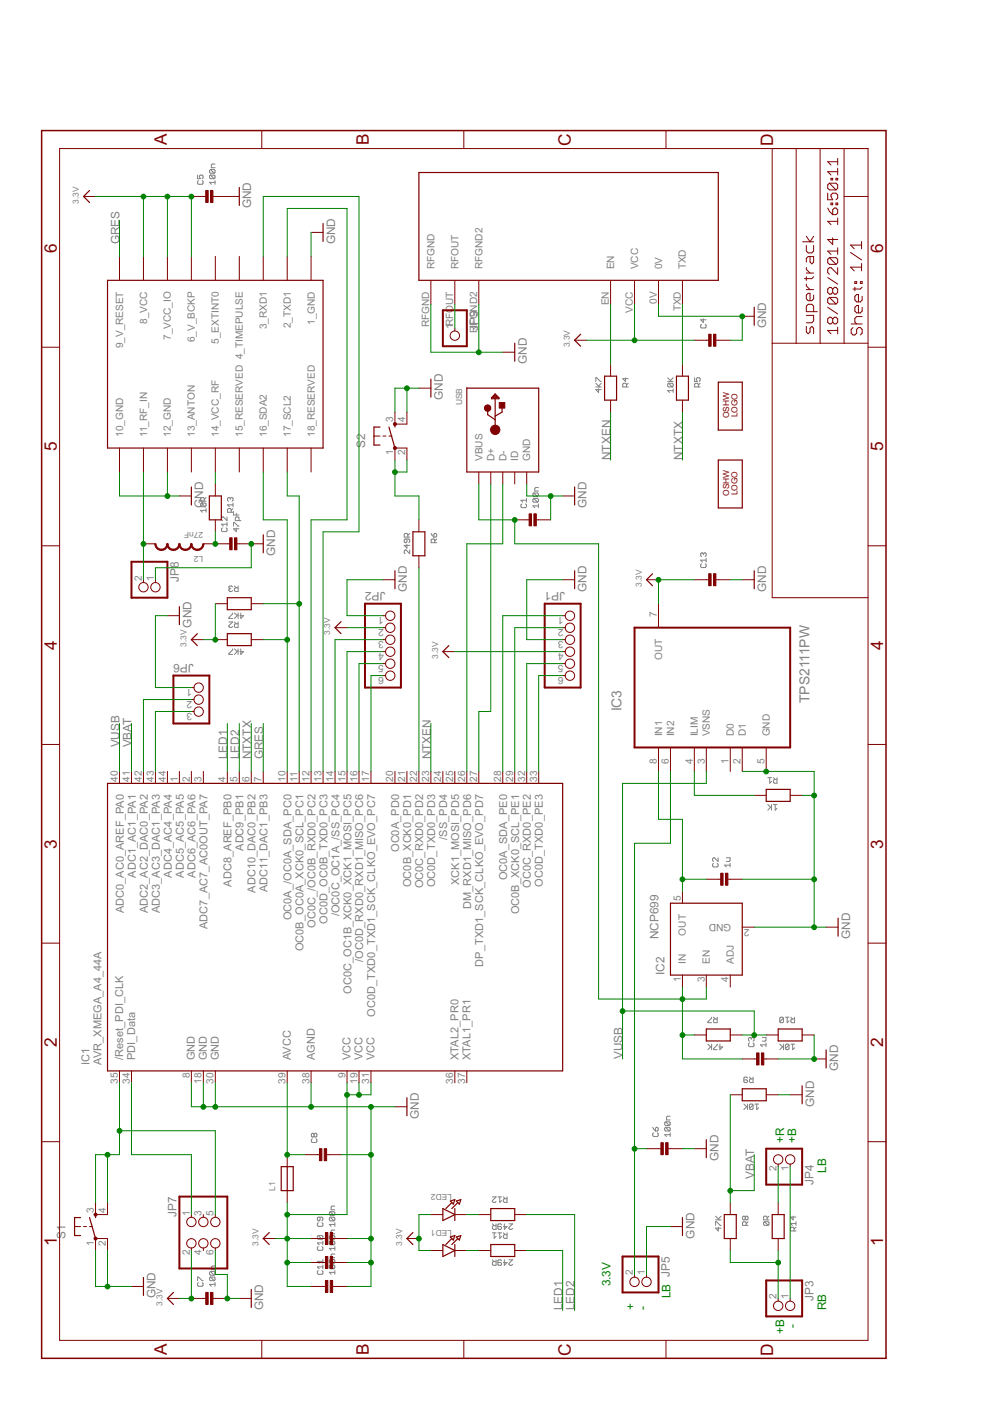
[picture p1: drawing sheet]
<svg xmlns="http://www.w3.org/2000/svg" width="210mm" height="297mm" viewBox="0 0 210 297" stroke-linecap="round" stroke-linejoin="round" font-family="sans-serif">
<g fill="none" stroke="#808080" stroke-width=".21">
<path d="M41.9 37.1v.8h.6l-.2-.6 .2-.2h.4l.2 .2v.4l-.2 .2M42.1 38.3l-.2 .2v.4l.2 .2h.8l.2-.2v-.4l-.2-.2M44.6 35.9h.8l.2 .3v.3l-.2 .2M44.6 37.1h.8l.2 .2v.4l-.2 .2M44.6 37.1l-.2 .2v.4l.2 .2h.8M44.6 35.9l-.2 .3v.3l.2 .2h.8M44.6 37.1l.8 .8M44.6 35.9l.8 .8M45.6 38.7h-1.2l.4 .4M45.6 38.3v.8M45.6 34.8h-.6l-.2 .2v.6h.8M148.7 68.8l-.2 .2v.3l.2 .2h.8l.2-.2v-.3l-.2-.2"/>
<path d="M149.1 67.6v.8l-.6-.6h1.2M126.3 82h1.2M126.3 81.3l.8 .7M126.3 80.9v-.8h.2l.8 .8h.2M126.9 82.4v.8l-.6-.6h1.2M127.5 81.3l-.6 .6M132.6 80.1v.8l-.6-.6h1.2M132.8 82v-.6l-.2-.1h-.4l-.2 .1v.6h1.2M133.2 81.3l-.4 .3M141.6 80.9h1.1M141.6 80.1l.7 .8M141.8 81.3l-.2 .1v.5l.2 .1h.7"/>
<path d="M141.8 81.3h.7l.2 .1v.5l-.2 .1M141.8 81.3l.7 .7M142.7 82.8h-1.1l.3 .4M142.7 82.4v.8M142.7 80.1l-.5 .6M147.3 80.1v.8h.5l-.1-.4 .1-.4h.5l.1 .2v.4l-.1 .2M148.1 82v-.6l-.3-.1h-.3l-.2 .1v.6h1.1M148.4 81.3l-.3 .3M42.7 106.7h.8l.2 .1v.4l-.2 .2M42.7 106.7l-.2 .1v.4l.2 .2h.8M42.7 106.7l.8 .7M43.3 106.3v-.6l-.2-.2h-.4l-.2 .2v.6h1.2"/>
<path d="M43.7 108.2h-1.2l.4 .4M43.7 107.8v.8M43.7 105.5l-.4 .4M47.2 111.9l-.2 .2v.4l.2 .2h.7l.2-.2v-.4l-.2-.2M48.1 109.6v.8l-.8-.8-.3 .2v.4l.2 .2M48.1 110.8v.7M48.1 111.1h-1.1l.3 .4M48.8 105.7l-.2-.2-.4 .2v.4l.2 .2M48.8 105.7l.2-.2 .4 .2v.4l-.2 .2M48.8 105.7v.2M49 108.6v-.6l-.2-.2h-.4l-.2 .2v.6h1.2M49.4 107.8l-.4 .4"/>
<path d="M49.4 107h-1.2l.4 .4M49.4 106.7v.7M49.5 108.4v.8h1.2M49.5 111.5v-.7h.2l.8 .7h.2M50.1 111.9v.8l-.6-.6h1.2M50.1 108.8v.4M50.7 110.4v-.6l-.2-.2h-.4l-.2 .2v.6h1.2M86.3 114.3v.6l-.2 .2-.4-.2v-.4l.2-.2h.8l.2 .2v.4l-.2 .2M86.3 115.4v.8l-.6-.6h1.2M86.5 113.9v-.6l-.2-.2h-.4l-.2 .2v.6h1.2M86.9 116.6v.8l-.8-.8-.4 .2v.4l.2 .2M86.9 113.1l-.4 .4"/>
<path d="M91.4 113.1l.6 .8M92.2 115.1v-.6l-.2-.2h-.4l-.2 .2v.6h1.2M92.2 113.1l.4 .2v.4l-.2 .2h-.4v-.6zM92.6 114.3l-.4 .4M110.6 106.8l-.2 .2v.4l.2 .2h.8l.2-.2v-.4l-.2-.2M111.6 105.7v.8M111.6 106.1h-1.2l.4 .4M113.2 104.5h.8l.2 .2v.4l-.2 .2M113.2 105.7h.8l.2 .2v.4l-.2 .2M113.2 105.7l-.2 .2v.4l.2 .2h.8M113.2 104.5l-.2 .2v.4l.2 .2h.8M113.2 105.7l.8 .8"/>
<path d="M113.2 104.5l.8 .8M114.2 107.3h-1.2l.4 .3M114.2 106.8v.8M114.2 103.4h-.6l-.2 .1v.6h.8M148.7 119.5l-.2 .2v.4l.2 .2h.8l.2-.2v-.4l-.2-.2M149.1 117.4l-.2-.2-.4 .2v.4l.2 .2M149.1 117.4l.2-.2 .4 .2v.4l-.2 .2M149.1 117.4v.2M149.7 118.4v.8M149.7 118.8h-1.2l.4 .4M48.5 131.9h.8l-.8 .8 .2 .3h.4l.2-.2M48.7 124.8l-.2 .2 .2 .4h.4l.2-.2"/>
<path d="M48.7 124.8h.2M49.3 137.6v.2l-.8 .8v.1h.8M49.3 124.4l-.2-.2h-.4l-.2 .2 .2 .4M49.3 130v.2l-.8 .7v.2h.8M49.7 137.6l.6 .6M49.7 130l.6 .5M49.7 131.9l.4 .3M49.7 124.2l.4 .4M50.5 124.2v1.2h-.6l-.2-.2v-.4l.2-.2h.6M50.5 130v1.1M50.5 131.9v1.1h-.6l-.2-.2v-.4l.2-.2h.6M50.5 137.6v1.1"/>
<path d="M50.5 138l-.8 .7M50.5 130.3l-.8 .8M51.1 130v1.1l.5-.6h-.7M51.1 137.6v1.1l.5-.5h-.7M162.8 170.6l.6 .6M162.8 164.9h.8M163.2 164.9v1.2l.4-.4M163.6 170.6v1.2M163.6 171l-.8 .8M164 170.6h.7M164 164.9l.4 .4M164.4 170.6v1.2l.3-.4"/>
<path d="M164.7 164.9v1.2h-.5l-.2-.3v-.3l.2-.2h.5M151.3 183l-.2 .2v.4l.2 .2h.8l.2-.2v-.4l-.2-.2M152.3 181.9v.7l-.8-.7-.4 .2v.4l.2 .1M154 181.9h.8v.6l-.2 .1h-.6M154.8 183.4h-1.2l.4 .4M154.8 183v.8M150.9 215.7v.2l-.8 .7v.2h.8M151.3 215.7l.4 .3M152.1 215.7v1.1h-.6l-.2-.2v-.3l.2-.3h.6M161.6 220h.8v.6l-.2 .1h-.6M166.1 215.9v.7l-.2 .2h-.4l-.2-.2M166.1 215.9l-.2-.2h-.4l-.2 .2v.7"/>
<path d="M166.1 215.9l-.8 .7M166.5 215.7h.8M166.9 215.7v1.1l.4-.3M167.7 215.7l.4 .3M168.5 215.7v1.1h-.6l-.2-.2v-.3l.2-.3h.6M138.4 239l.6 .8M139 239.2l.2-.2 .4 .2v.4l-.2 .2h-.4zM141.1 237.8h.8l.2 .2v.4l-.2 .2M141.1 239h.8l.2 .2v.4l-.2 .2M141.1 239l-.2 .2v.4l.2 .2h.8M141.1 237.8l-.2 .2v.4l.2 .2h.8M141.1 239l.8 .8"/>
<path d="M141.1 237.8l.8 .8M142.1 236.7h-.6l-.2 .2v.5h.8M150.1 221.4l.6 .6M150.9 221.4v1.1M150.9 221.8l-.8 .7M152.1 221.4v.2l-.8 .8v.1h.8M152.6 221.4v1.1l.6-.5h-.8M157.7 234.1l.6 .6M158.5 228.6l-.2-.2h-.4l-.2 .2v.7l.2 .2h.4l.2-.2-.2-.3h-.6M158.5 234.1v1.1M158.5 234.5l-.8 .7M158.9 221.1l-.2 .2v.4l.2 .2h.8l.2-.2v-.4l-.2-.2"/>
<path d="M158.9 228.4l.4 .3M159.3 220.2l.2-.2 .4 .2v.4l-.2 .1M159.3 220.2l-.2-.2-.4 .2v.4l.2 .1M159.3 220.2v.2M159.7 234.3l-.2-.2h-.4l-.2 .2v.8M159.7 228.4v1.1h-.6l-.2-.2v-.3l.2-.3h.6M159.7 234.3v.8l-.2 .1h-.4l-.2-.1M159.7 234.3l-.8 .8M160.1 234.1h.7M160.4 234.1v1.1l.4-.3M162.4 221.5h-1.2l.4 .4M162.4 221.1v.8"/>
<path d="M165.3 221.4l.6 .6M166.1 221.4v1.1M166.1 221.8l-.8 .7M167.3 221.6v.8l-.2 .1h-.4l-.2-.1M167.3 221.6l-.2-.2h-.4l-.2 .2v.8M167.3 221.6l-.8 .8M167.7 221.4h.8M168.1 221.4v1.1l.4-.3M66.2 241.4l-.2 .2v.4l.2 .2h.8l.2-.2v-.4l-.2-.2M66.6 240.5l-.2-.2-.4 .2v.4l.2 .2 .4-.2M66.6 240.5l.2-.2 .4 .2v.4l-.2 .2-.4-.2M66.6 240.5v.4"/>
<path d="M67.5 259.2l-.2 .2v.4l.2 .2h.8l.2-.2v-.4l-.2-.2M67.9 258.1v.5l-.2 .2-.4-.2v-.3l.2-.2h.8l.2 .2v.3l-.2 .2M70 256.9h.8l.2 .2v.4l-.2 .2M70 258.1h.8l.2 .2v.3l-.2 .2M70 258.1l-.2 .2v.3l.2 .2h.8M70 256.9l-.2 .2v.4l.2 .2h.8M70 258.1l.8 .7M70 256.9l.8 .8M71 259.6h-1.2l.4 .4M71 259.2v.8M71 255.7h-.6l-.2 .2v.6h.8M104.4 253.8h.8l-.8 .8 .2 .3h.4l.2-.2"/>
<path d="M104.4 259.5l.4 .4M105.2 259.5v1.1h-.6l-.2-.1v-.4l.2-.2h.6M105.6 253.8h.7M106 253.8v1.1l.3-.3M106.3 259.7l-.1-.2h-.5l-.1 .2v.8l.1 .1h.5l.1-.4-.1-.1h-.6M106.7 253.8l.4 .3M106.9 259.5v1.1l.6-.5h-.8M107.5 253.8v1.1h-.6l-.2-.2v-.4l.2-.2h.6M107.9 259.5h.8l-.8 .7 .2 .4h.4l.2-.1M138.6 240.2l-.2 .2v.4l.2 .2h.8l.2-.2v-.4l-.2-.2M142.1 240.6h-1.2l.4 .4M142.1 240.2v.8"/>
<path d="M151.7 259.8v-.8l1.2 .8M151.7 258.6h1.2M151.7 257.9l.8 .7M152.9 257.9l-.6 .5M158 258l-.2-.1-.4 .1v.4l.2 .2 .4-.2M158 258l.2-.1 .4 .1v.4l-.2 .2-.4-.2M158 258v.4M158.2 259.8v-.6l-.2-.2h-.4l-.2 .2v.6h1.2M158.6 259l-.4 .4M162.1 259h.8l.1 .2v.4l-.1 .2M162.1 259l-.2 .2v.4l.2 .2h.8M162.1 259l.8 .8"/>
<path d="M162.6 258.6v-.6l-.1-.1h-.4l-.2 .1v.6h1.1M163 257.9l-.4 .4M168.2 257.9v.7l-.6-.6h1.2M168.8 259.4h-1.2l.4 .4M168.8 259v.8M41.9 271.5v-.7l1.2 .7M42.1 271.9l-.2 .2v.4l.2 .2h.8l.2-.2v-.4l-.2-.2M44.6 269.6h.8l.2 .2v.4l-.2 .2M44.6 270.8h.8l.2 .2v.3l-.2 .2M44.6 269.6l-.2 .2v.4l.2 .2h.8M44.6 270.8l-.2 .2v.3l.2 .2h.8M44.6 270.8l.8 .7"/>
<path d="M44.6 269.6l.8 .8M45.6 271.9v.8M45.6 268.4h-.6l-.2 .2v.6h.8M45.6 272.3h-1.2l.4 .4M67.5 262h.8l.2 .2v.4l-.2 .1M67.5 262l-.2 .2v.4l.2 .1h.8M67.5 264.3l-.2 .2v.4l.2 .2h.8l.2-.2v-.4l-.2-.2M67.5 269.4l-.2 .2v.4l.2 .2h.8l.2-.2v-.4l-.2-.2M67.5 262l.8 .7M68.5 267.4h-1.2l.4 .4M68.5 263.1v.8M68.5 267v.8"/>
<path d="M68.5 268.2v.8M68.5 263.5h-1.2l.4 .4M68.5 268.6h-1.2l.4 .4M70 262h.8l.2 .2v.4l-.2 .1M70 263.1h.8l.2 .2v.4l-.2 .2M70 267h.8l.2 .3v.3l-.2 .2M70 268.2h.8l.2 .2v.4l-.2 .2M70 262l-.2 .2v.4l.2 .1h.8M70 263.1l-.2 .2v.4l.2 .2h.8M70 267l-.2 .3v.3l.2 .2h.8M70 268.2l-.2 .2v.4l.2 .2h.8M70 263.1l.8 .8"/>
<path d="M70 262l.8 .7M70 268.2l.8 .8M70 267l.8 .8M71 264.3v.8M71 269.4v.8M71 260.8h-.6l-.2 .2v.6h.8M71 265.9h-.6l-.2 .2v.6h.8M71 264.7h-1.2l.4 .4M71 269.8h-1.2l.4 .4M104.4 267.1l.4 .4M104.4 261.4h.8M104.8 261.4v1.2l.4-.5"/>
<path d="M105.2 267.1v1.2h-.6l-.2-.2v-.4l.2-.2h.6M105.6 261.4h.7M106 261.4v1.2l.3-.5M106.3 267.3l-.1-.2h-.5l-.1 .2v.8l.1 .2h.5l.1-.4-.1-.2h-.6M106.7 261.4l.4 .4M106.9 267.1v1.2l.6-.6h-.8M107.5 261.4v1.2h-.6l-.2-.2v-.4l.2-.2h.6M107.9 267.1h.8l-.8 .8 .2 .4h.4l.2-.2M152.3 260.2v.8l-.6-.6h1.2M168.4 261v-.6l-.2-.2h-.4l-.2 .2v.6h1.2M168.8 260.2l-.4 .4"/>
</g>
<g fill="none" stroke="#800000" stroke-width=".21">
<path d="M12.6 31.5h171.4v252.7h-171.4zM55.5 27.7v3.8M98.3 27.7v3.8M141.2 27.7v3.8M163.7 31.5v95.2h20.3M168.8 31.5v41.3M173.9 31.5v41.3M175.9 38.8h1.3l.4 .4v.7l-.4 .4M175.9 38.8l-.4 .4v.7l.4 .4h1.3M175.9 38.8l1.3 1.5M176.2 37.8h.4v.3h-.4zM177.2 37.8h.4v.3h-.4z"/>
<path d="M177.6 33.6v1.4M177.6 35.7v1.4M177.6 36.4h-2.1l.7 .7M177.6 34.3h-2.1l.7 .7M179 31.5v41.3M17.7 41.7h2.6M25.3 54.4v5M30.4 54.4v5M35.5 54.4v5M40.6 41.7h3.3M40.6 54.4v5M44.9 41.7h5.8"/>
<path d="M45.7 54.4v5M50.7 54.4v5M55.8 54.4v5M60.9 54.4v5M66 54.4v5M66 49.3h2.5M91.4 59.4v5.1M96.4 59.4v5.1M101.5 59.4v5.1M129.5 59.4v5.1M134.5 59.4v5.1M139.6 59.4v5.1"/>
<path d="M144.7 59.4v5.1M170.2 51.3h2.3M171 52v1.2l.3 .4h.8l.4-.4v-1.2M171 56.7v.4l.7 .8M171 58.7v.8M171 57.9h1.5M171 50.1l.7 1.2 .8-1.2M171.7 54.4v1.2l.4 .3 .4-.3v-1.2h-1.2l-.3 .4v.8M172.5 58.7l-.4 .4h-1.5M175.5 41v1.4h1.1l-.4-.7v-.4l.4-.3h.6l.4 .3v.7l-.4 .4M175.5 58.8l2.1 1.4M175.5 44.1l.4 .7 .7 .7"/>
<path d="M175.9 54.6h1.3l.4 .4v.7l-.4 .3M175.9 54.6l-.4 .4v.7l.4 .3h1.3M175.9 54.6l1.3 1.4M176.2 43.1h.4v.3h-.4zM176.6 44.5l.3-.4h.3l.4 .4v.7l-.4 .3h-.6zM176.6 50.4v1.4l-1.1-1h2.1M177.2 43.1h.4v.3h-.4zM177.6 46.2v1.4M177.6 52.5v1.4M177.6 56.7v1.4l-1.4-1.4h-.3l-.4 .4v.7l.4 .3M177.6 53.2h-2.1l.7 .7M177.6 46.9h-2.1l.7 .7"/>
<path d="M179 41.7h5M180.3 53.5l2.4 1.6M181.3 59.7h.3v.4h-.3zM182.4 59.7h.4v.4h-.4zM182.7 56.6h-2.4l.8 .8M182.7 51.2v1.5M182.7 55.9v1.5M182.7 52h-2.4l.8 .7M8.8 73.6h3.8M96.4 69.6v.5M106.6 74.7h2.5M121.8 72.1h2.6"/>
<path d="M129.5 77.2v2.6M144.7 77.2v2.6M147.2 72.1h3.3M151.5 72.1h3.3M157.4 67.1h2.5M163.7 72.8h20.3M171 66.9h1.5v1.1l-.4 .4h-1.1M171 69.2v1.2l.3 .4 .4-.4v-.8l.4-.4 .4 .4v1.2M171 60.2v.4l.7 .8M171 61.4h1.5M172.5 62.6v.8l-.4 .4h-.8l-.3-.4v-.8l.3-.4h.4v1.6M172.5 66.1v-1.2l-.4-.4h-.8l-.3 .4v1.2h2.3"/>
<path d="M175.5 65.2l2.1 1.4M175.9 63.1h1.3l.4 .3v.7l-.4 .4M175.9 63.1l-.4 .3v.7l.4 .4h1.3M175.9 63.1l1.3 1.4M176.6 61.3l.3-.4h.3l.4 .4v.7l-.4 .4h-.3l-.3-.4M176.6 67.6l.3-.3h.3l.4 .3v.7l-.4 .4h-.3l-.3-.4M176.6 67.6l-.4-.3h-.3l-.4 .3v.7l.4 .4h.3l.4-.4M176.6 61.3l-.4-.4h-.3l-.4 .4v.7l.4 .4h.3l.4-.4M176.6 61.3v.7M176.6 67.6v.7M177.6 70.1h-2.1l.7 .7M177.6 69.4v1.4"/>
<path d="M180.5 68.7h2.3M180.8 69.4l-.3 .4v.8l.3 .4h.5l.3-.4v-.8l.4-.4h.4l.4 .4v.8l-.4 .4M181.3 60.9v.8M182.8 65.2v.8l-.4 .3h-.8l-.3-.3v-.8l.3-.4h.4v1.5M182.8 62.8v.8l-.4 .4h-.8l-.3-.4v-.8l.3-.4h.4v1.6M182.8 67.1h-1.2l-.3 .4v.8l.3 .4M182.8 60.9l-.4 .4h-1.6M184 73.6h3.9M25.3 95v5.1M30.4 95v5.1M35.5 95v5.1M40.6 95v5.1"/>
<path d="M45.7 95v5.1M50.7 95v5.1M55.8 95v5.1M60.9 95v5.1M66 95v5.1M79.3 92.5h1.3M81.2 92.5h.6M82.5 92.5h.6M83.7 87.4v2.5h2.6v-2.5M83.7 97.5v-2.5h2.6v2.5M88.8 82.3h2.6M129.5 84.8v2.6"/>
<path d="M144.7 84.8v2.6M8.8 115.7h3.8M30.4 115.3h2.6M38 105.2h2.6M43.1 115.3h5.9M45.7 102.6v2.6M45.7 110.2v2.6M50 115.3h5.8M88.8 110.2v2.6M88.8 117.8v2.6M101.5 100.1v2.5M104.1 100.1v2.5"/>
<path d="M106.6 100.1v2.5M109.1 100.1v2.5M109.1 110.2h3.3M111.7 100.1v2.5M113.5 110.2h3.3M119.3 105.2h2.5M184 115.7h3.9M30.4 122.9v.6M33 122.9v.6M35.5 130.5h2.5M40.6 135.6h2.5M45.7 135.6h2.5"/>
<path d="M45.7 128h2.5M53.3 135.6h2.5M53.3 128h2.5M71 133.1h2.6M81.2 130.5h.6M81.2 122.9h2.5M81.2 135.6h.6M81.2 133.1h.6M81.2 138.2h.6M93.9 138.2h2.5M119.3 130.5h.5M119.3 122.9h2.5"/>
<path d="M119.3 135.6h.5M119.3 133.1h.5M119.3 138.2h.5M137.1 122.9h2.5M139.6 128v5.1M147.2 122.9h3.3M151.5 122.9h3.3M157.4 122.9h2.5M8.8 157.8h3.8M40.6 145.8h.5M40.6 148.3h.5M40.6 150.9h.5"/>
<path d="M81.2 140.7h.6M81.2 143.2h.6M119.3 140.7h.5M119.3 143.2h.5M139.6 158.5v5.1M142.2 158.5v5.1M147.2 158.5v5.1M149.8 158.5v5.1M154.8 158.5v5.1M157.4 158.5v5.1M162.5 158.5v5.1M184 157.8h3.9"/>
<path d="M25.3 163.6v2.5M27.9 163.6v2.5M30.4 163.6v2.5M33 163.6v2.5M35.5 163.6v2.5M38 163.6v2.5M40.6 163.6v2.5M43.1 163.6v2.5M48.2 163.6v2.5M50.7 163.6v2.5M53.3 163.6v2.5M55.8 163.6v2.5"/>
<path d="M60.9 163.6v2.5M63.4 163.6v2.5M66 163.6v2.5M68.5 163.6v2.5M71 163.6v2.5M73.6 163.6v2.5M76.1 163.6v2.5M78.7 163.6v2.5M83.7 163.6v2.5M86.3 163.6v2.5M88.8 163.6v2.5M91.4 163.6v2.5"/>
<path d="M93.9 163.6v2.5M96.4 163.6v2.5M99 163.6v2.5M101.5 163.6v2.5M106.6 163.6v2.5M109.1 163.6v2.5M111.7 163.6v2.5M114.2 163.6v2.5M159.9 168.6h2.6M167.5 168.6h2.6M8.8 200h3.8M144.7 189v2.5"/>
<path d="M149.8 186.4h3.3M154.1 186.4h3.3M157.4 196.6h2.5M175.2 196.6h2.5M184 200h3.9M144.7 206.7v2.6M147.2 219.4h2.6M149.8 206.7v2.6M154.8 206.7v2.6M154.8 219.4h2.6M162.5 219.4h2.5M170.1 219.4h2.5"/>
<path d="M25.3 227.1v2.5M27.9 227.1v2.5M40.6 227.1v2.5M43.1 227.1v2.5M45.7 227.1v2.5M60.9 227.1v2.5M66 227.1v2.5M73.6 227.1v2.5M76.1 227.1v2.5M78.7 227.1v2.5M83.7 234.7h2.6M96.4 227.1v2.5"/>
<path d="M99 227.1v2.5M154.8 232.1h2.6M157.4 224.5h3.3M161.7 224.5h3.3M162.5 232.1h2.5M167.5 232.1h2.6M172.6 224.5h2.6M8.8 242.1h3.8M20.3 255v2.5h2.5v-2.5M40.6 257.5v.6M43.1 257.5v.6M45.7 257.5v.6"/>
<path d="M60.9 244.8v2.6M60.9 252.4v2.6M64.7 244.8h3.3M69 244.8h3.3M91.4 257.5h2.5M96.4 257.5h2.6M101.5 257.5h2.6M109.1 257.5h2.6M137.1 243.5h3.3M141.4 243.5h3.3M147.2 243.5h2.6M154.8 255v2.5"/>
<path d="M165 246.8v.6M165 255v2.5M167.5 246.8v.6M184 242.1h3.9M15.8 260.1h1.3M17.7 260.1h.7M19 260.1h.6M20.3 265.1v-2.5h2.5v2.5M27.9 272.8h2.5M35.5 275.3h2.5M40.6 264.6v.5M40.6 275.3h3.3"/>
<path d="M43.1 264.6v.5M44.9 275.3h3.3M45.7 264.6v.5M50.7 275.3h2.6M55.8 262.6h2.6M66 262.6h3.3M66 272.8h3.3M66 267.7h3.3M70.3 262.6h3.3M70.3 272.8h3.3M70.3 267.7h3.3M86.3 262.6h2.5"/>
<path d="M91.4 265.1h2.5M96.4 265.1h2.6M101.5 265.1h2.6M109.1 265.1h2.6M134.5 270.2v.6M137.1 270.2v.6M142.2 260.1h2.5M154.8 262.6v2.5M165 262.6v2.5M165 275.3v.6M167.5 275.3v.6M55.5 284.2v3.8"/>
<path d="M98.3 284.2v3.8M141.2 284.2v3.8"/>
<circle cx="96.4" cy="71.2" r=".99"/>
<circle cx="30.4" cy="124.5" r=".99"/>
<circle cx="33" cy="124.5" r=".99"/>
<circle cx="82.7" cy="130.6" r=".99"/>
<circle cx="82.7" cy="135.6" r=".99"/>
<circle cx="82.7" cy="133.1" r=".99"/>
<circle cx="82.7" cy="138.2" r=".99"/>
<circle cx="120.8" cy="133.1" r=".99"/>
<circle cx="120.8" cy="135.6" r=".99"/>
<circle cx="120.8" cy="138.2" r=".99"/>
<circle cx="120.8" cy="130.6" r=".99"/>
<circle cx="42.1" cy="145.8" r=".99"/>
<circle cx="42.1" cy="148.3" r=".99"/>
<circle cx="42.1" cy="150.9" r=".99"/>
<circle cx="82.7" cy="140.7" r=".99"/>
<circle cx="82.7" cy="143.3" r=".99"/>
<circle cx="120.8" cy="140.7" r=".99"/>
<circle cx="120.8" cy="143.3" r=".99"/>
<circle cx="40.6" cy="259.1" r=".99"/>
<circle cx="43.1" cy="259.1" r=".99"/>
<circle cx="45.7" cy="259.1" r=".99"/>
<circle cx="165" cy="245.8" r=".99"/>
<circle cx="167.5" cy="245.8" r=".99"/>
<circle cx="40.6" cy="263.6" r=".99"/>
<circle cx="43.1" cy="263.6" r=".99"/>
<circle cx="45.7" cy="263.6" r=".99"/>
<circle cx="134.5" cy="271.8" r=".99"/>
<circle cx="137.1" cy="271.8" r=".99"/>
<circle cx="165" cy="276.9" r=".99"/>
<circle cx="167.5" cy="276.9" r=".99"/>
</g>
<path d="M8.8 27.7h179.1v260.3h-179.1z" fill="none" stroke="#800000" stroke-width=".32"/>
<g fill="none" stroke="#800000" stroke-width=".25">
<path d="M50.7 39.8v3.8M88.8 36.6h63.5v22.8h-63.5zM19 40.4l-1.3 1.3 1.3 1.2M22.8 59.4h45.7v35.6h-45.7zM68.5 47.4v3.8M109.1 72.8v3.8M123.1 70.9l-1.3 1.2 1.3 1.3M128.2 79.8h2.5v5h-2.5zM143.4 79.8h2.6v5h-2.6zM159.9 65.2v3.8M80.6 90.6h-1.3v3.8h1.3M82.5 90.6l1.2 4.4"/>
<path d="M83.7 89.9v.7M91.4 80.4v3.8M99 82.3v17.8h15.2v-17.8h-15.2M103.4 86.9v1l1.6 1.1M104.2 84.3h1.4M105 84.5v6.6M105 83.5l.8 .8v.2h-1.6v-.2zM105 83.7l-.4 .4h.8l-.4-.2M106.4 86.2v1.2l-1.4 .8M152.3 81h5.1v10.2h-5.1zM152.3 97.5h5.1v10.2h-5.1zM40.6 103.3v3.8"/>
<path d="M44.4 105.2h2.5v5h-2.5zM55.8 113.4v3.8M87.5 112.8h2.6v5h-2.6zM121.8 103.3v3.8M38 128.6v3.8M41.8 134.3l-1.2 1.3 1.2 1.3M48.2 126.7h5.1v2.6h-5.1zM48.2 134.3h5.1v2.6h-5.1zM72.3 131.8l-1.3 1.3 1.3 1.2M83.7 121v3.8M95.2 136.9l-1.3 1.3 1.3 1.2M121.8 121v3.8"/>
<path d="M138.3 121.6l-1.2 1.3 1.2 1.3M159.9 121v3.8M22.8 166.1h96.5v61h-96.5zM162.5 167.4h5v2.5h-5zM142.2 191.5h15.2v15.2h-15.2zM177.7 194.7v3.8M149.8 218.2h5v2.5h-5zM165 218.2h5.1v2.5h-5.1zM86.3 232.7v3.9M157.4 230.8h5.1v2.6h-5.1zM170.1 230.2v3.8M175.2 222.6v3.8"/>
<path d="M17.1 258.1h-1.3v3.9h1.3M19 258.1l1.3 4.5M20.3 257.5v.6M59.6 247.4h2.6v5h-2.6zM60.9 247.4v5M93.9 256.2l2.5 1.3-2.5 1.3zM95.5 254.7l.9-.4-.3 1zM95.8 255l-1.3 1.2M96.4 256.2v2.6M96.8 254.7l.9-.4-.3 1zM97.1 255l-1.3 1.2M104.1 256.2h5v2.6h-5z"/>
<path d="M144.7 258.1v3.9M149.8 241.6v3.8M153.6 257.5h2.5v5.1h-2.5zM163.7 257.5h2.6v5.1h-2.6zM30.4 270.8v3.9M36.8 274l-1.3 1.3 1.3 1.3M53.3 273.4v3.8M57.1 261.3l-1.3 1.3 1.3 1.3M87.5 261.3l-1.2 1.3 1.2 1.3M93.9 263.9l2.5 1.2-2.5 1.3zM95.5 262.3l.9-.3-.3 .9zM95.8 262.6l-1.3 1.3"/>
<path d="M96.4 263.9v2.5M96.8 262.3l.9-.3-.3 .9zM97.1 262.6l-1.3 1.3M104.1 263.9h5v2.5h-5z"/>
</g>
<g fill="#800000" stroke="#800000" stroke-width=".21">
<path d="M41.8 116.4l.7-.2 .4-.4 .1-.5h.2a1.37 1.37 0 0 1-1.4 1.4z" fill-rule="evenodd"/>
<path d="M40.4 115.3h.3l.3 .7 .3 .3 .5 .1v.3a1.37 1.37 0 0 1-1.4-1.4z" fill-rule="evenodd"/>
<path d="M39.3 116.4l.7-.2 .3-.4 .1-.5h.3a1.37 1.37 0 0 1-1.4 1.4z" fill-rule="evenodd"/>
<path d="M37.9 115.3h.3l.2 .7 .4 .3 .5 .1v.3a1.37 1.37 0 0 1-1.4-1.4z" fill-rule="evenodd"/>
<path d="M36.8 116.4l.7-.2 .3-.4 .1-.5h.3a1.37 1.37 0 0 1-1.4 1.4z" fill-rule="evenodd"/>
<path d="M35.4 115.3h.2l.3 .7 .4 .3 .5 .1v.3a1.37 1.37 0 0 1-1.4-1.4z" fill-rule="evenodd"/>
<path d="M34.2 116.4l.7-.2 .5-.9h.2a1.37 1.37 0 0 1-1.4 1.4z" fill-rule="evenodd"/>
<path d="M32.8 115.3h.3l.2 .7 .4 .3 .5 .1v.3a1.37 1.37 0 0 1-1.4-1.4z" fill-rule="evenodd"/>
<circle cx="105" cy="91.1" r="1"/>
<circle cx="103.4" cy="86.5" r=".7"/>
<circle cx="20.3" cy="262.6" r=".33"/>
<circle cx="20.3" cy="257.5" r=".33"/>
<circle cx="83.7" cy="95" r=".32"/>
<circle cx="83.7" cy="89.9" r=".32"/>
</g>
<g fill="#800000" stroke="#800000" stroke-width=".21">
<path d="M105.9 85.3h1.1v1.2h-1.1z"/>
<path d="M113.2 108.9h.5v2.6h-.5z"/>
<path d="M112.2 108.9h.5v2.6h-.5z"/>
<path d="M153.8 185.1h.5v2.6h-.5z"/>
<path d="M152.8 185.1h.5v2.6h-.5z"/>
<path d="M161.4 223.2h.5v2.6h-.5z"/>
<path d="M160.4 223.2h.5v2.6h-.5z"/>
<path d="M151.3 70.9h.5v2.5h-.5z"/>
<path d="M150.3 70.9h.5v2.5h-.5z"/>
<path d="M44.6 40.4h.5v2.5h-.5z"/>
<path d="M43.6 40.4h.5v2.5h-.5z"/>
<path d="M44.6 274h.5v2.6h-.5z"/>
<path d="M43.6 274h.5v2.6h-.5z"/>
<path d="M68.7 243.5h.6v2.6h-.6z"/>
<path d="M67.7 243.5h.5v2.6h-.5z"/>
<path d="M70 261.3h.5v2.6h-.5z"/>
<path d="M69 261.3h.5v2.6h-.5z"/>
<path d="M70 266.4h.5v2.5h-.5z"/>
<path d="M69 266.4h.5v2.5h-.5z"/>
<path d="M70 271.5h.5v2.5h-.5z"/>
<path d="M69 271.5h.5v2.5h-.5z"/>
<path d="M49.7 114h.5v2.6h-.5z"/>
<path d="M48.7 114h.5v2.6h-.5z"/>
<path d="M151.3 121.6h.5v2.6h-.5z"/>
<path d="M150.3 121.6h.5v2.6h-.5z"/>
<path d="M141.1 242.3h.5v2.5h-.5z"/>
<path d="M140.1 242.3h.5v2.5h-.5z"/>
</g>
<path d="M93.9 65.8h5.1v7.6h-5.1zM27.9 119.1h7.6v7.6h-7.6zM77.4 128h7.6v17.8h-7.6zM115.5 128h7.6v17.8h-7.6zM134.5 133.1h33v25.4h-33zM36.8 143.2h7.6v10.2h-7.6zM38 253.7h10.2v15.2h-10.2zM162.5 243.5h7.6v7.7h-7.6zM132 266.4h7.6v7.6h-7.6zM162.5 271.5h7.6v7.6h-7.6z" fill="none" stroke="#800000" stroke-width=".42"/>
<g fill="none" stroke="#008000" stroke-width=".21">
<path d="M20.3 41.7h20.3v12.7M25.3 46.7v7.7M30.4 41.7v12.7M35.5 41.7v12.7M55.8 54.4v-12.7h20.3v71.1h-7.6v50.8M60.9 54.4v-10.2h12.7v66h-7.6v53.4M66 49.3v5.1M91.4 64.5v10.2h15.2M96.4 64.5v5.1M101.5 64.5v10.2M124.4 72.1h22.8M129.5 64.5v12.7"/>
<path d="M134.5 64.5v7.6M139.6 64.5v2.6h17.8v5h-2.6M144.7 64.5v12.7M83.7 97.5v7.7h5.1v5M86.3 82.3v5.1M86.3 97.5v2.6h-2.6M88.8 82.3h-5.1v5.1M129.5 87.4v10.1M144.7 87.4v10.1M25.3 100.1v5.1h12.7M30.4 100.1v22.8M35.5 100.1v5.1"/>
<path d="M45.7 100.1v2.5M45.7 112.8v2.5M53.3 115.3v5.1h-20.3v2.5M55.8 100.1v10.1h5.1v53.4M60.9 100.1v5.1h2.5v58.4M101.5 102.6v7.6h7.6v5.1h17.8v96.5h22.9v-2.5M104.1 102.6v48.3h-2.6v12.7M106.6 102.6v12.7h-7.6v48.3M111.7 102.6v2.6h7.6M116.8 105.2v5M35.5 130.5h-2.5v15.3h7.6M45.7 128v7.6h-2.6"/>
<path d="M55.8 135.6h5.1M55.8 128h7.6M73.6 133.1h7.6M81.2 122.9h-7.6v7.6h7.6M81.2 135.6h-10.2v28M81.2 138.2h-7.6v25.4M88.8 120.4v43.2M96.4 138.2h22.9M119.3 122.9h-7.6v12.7h7.6M119.3 130.5h-12.7v33.1M119.3 133.1h-10.2v30.5M147.2 122.9h-7.6v5.1"/>
<path d="M154.8 122.9h2.6M25.3 153.4v10.2M27.9 153.4v10.2M40.6 150.9h-7.6v12.7M40.6 148.3h-10.2v15.3M48.2 153.4v10.2M50.7 153.4v10.2M53.3 153.4v10.2M55.8 153.4v10.2M81.2 143.2h-2.5v20.4M81.2 140.7h-5.1v22.9M91.4 153.4v10.2"/>
<path d="M119.3 140.7h-7.6v22.9M119.3 143.2h-5.1v20.4M139.6 163.6v10.1h5.1v15.3M142.2 163.6v15.2h-7.7v91.4M147.2 163.6v5h12.7M149.8 163.6v2.5h-17.8v58.4M157.4 163.6h15.2v33M170.1 168.6h2.5M144.7 186.4h5.1M157.4 186.4h15.2M159.9 196.6h15.3M132 214.4h27.9v5"/>
<path d="M144.7 209.3v15.2h12.7M144.7 219.4h2.5M157.4 219.4h5.1M172.6 219.4v5.1h-7.6M25.3 229.6v15.2h-5v10.2M25.3 239.7h20.4v17.8M27.9 229.6v15.2h12.7v12.7M40.6 229.6v5.1h43.1M43.1 229.6v5.1M45.7 229.6v5.1M60.9 229.6v15.2h3.8M66 229.6v5.1"/>
<path d="M73.6 229.6v27.9h-12.7M76.1 229.6v2.5M78.7 234.7v38.1h-5.1M78.7 229.6v2.5h-5.1M154.8 232.1v22.9M165 232.1h2.5M22.8 244.8v10.2M60.9 255v17.8h5.1M72.3 244.8h6.4M91.4 257.5h-2.6v7.6h2.6M99 257.5h2.5M111.7 257.5h10.1v20.3"/>
<path d="M134.5 243.5h2.6M144.7 243.5h2.5M159.9 244.8v7.6h-5.1M165 247.4v7.6M167.5 247.4v27.9M20.3 265.1v7.7h7.6M22.8 265.1v7.7M40.6 265.1v10.2h-2.6M45.7 265.1v5.1h2.5v5.1h2.5M58.4 262.6h7.6M60.9 267.7h5.1M73.6 262.6h5.1"/>
<path d="M73.6 267.7h5.1M99 265.1h2.5M111.7 265.1h7.6v12.7M142.2 260.1h-5.1v10.1M154.8 265.1v2.6h10.2M165 265.1v10.2"/>
</g>
<g fill="#008000" stroke="#008000" stroke-width=".21">
<circle cx="144.7" cy="186.4" r=".51"/>
<circle cx="86.3" cy="82.3" r=".51"/>
<circle cx="116.8" cy="105.2" r=".51"/>
<circle cx="157.4" cy="67.1" r=".51"/>
<circle cx="101.5" cy="74.7" r=".51"/>
<circle cx="35.5" cy="105.2" r=".51"/>
<circle cx="172.6" cy="224.5" r=".51"/>
<circle cx="172.6" cy="186.4" r=".51"/>
<circle cx="172.6" cy="196.6" r=".51"/>
<circle cx="172.6" cy="168.7" r=".51"/>
<circle cx="162.5" cy="163.6" r=".51"/>
<circle cx="22.8" cy="272.8" r=".51"/>
<circle cx="66" cy="234.7" r=".51"/>
<circle cx="45.7" cy="234.7" r=".51"/>
<circle cx="43.1" cy="234.7" r=".51"/>
<circle cx="78.7" cy="234.7" r=".51"/>
<circle cx="78.7" cy="244.8" r=".51"/>
<circle cx="78.7" cy="262.6" r=".51"/>
<circle cx="78.7" cy="267.7" r=".51"/>
<circle cx="48.2" cy="275.3" r=".51"/>
<circle cx="53.3" cy="115.3" r=".51"/>
<circle cx="83.7" cy="100.1" r=".51"/>
<circle cx="134.5" cy="72.2" r=".51"/>
<circle cx="30.4" cy="41.7" r=".51"/>
<circle cx="35.5" cy="41.7" r=".51"/>
<circle cx="40.6" cy="41.7" r=".51"/>
<circle cx="88.8" cy="262.6" r=".51"/>
<circle cx="40.6" cy="275.3" r=".51"/>
<circle cx="76.1" cy="232.1" r=".51"/>
<circle cx="73.6" cy="232.1" r=".51"/>
<circle cx="60.9" cy="267.7" r=".51"/>
<circle cx="60.9" cy="262.6" r=".51"/>
<circle cx="60.9" cy="257.5" r=".51"/>
<circle cx="45.7" cy="135.6" r=".51"/>
<circle cx="139.6" cy="122.9" r=".51"/>
<circle cx="60.9" cy="135.6" r=".51"/>
<circle cx="63.4" cy="128" r=".51"/>
<circle cx="22.8" cy="244.8" r=".51"/>
<circle cx="25.3" cy="239.8" r=".51"/>
<circle cx="134.5" cy="243.6" r=".51"/>
<circle cx="154.8" cy="252.5" r=".51"/>
<circle cx="60.9" cy="244.8" r=".51"/>
<circle cx="30.4" cy="115.3" r=".51"/>
<circle cx="45.7" cy="115.3" r=".51"/>
<circle cx="159.9" cy="219.5" r=".51"/>
<circle cx="132" cy="214.4" r=".51"/>
<circle cx="144.7" cy="211.8" r=".51"/>
<circle cx="109.1" cy="110.2" r=".51"/>
<circle cx="144.7" cy="219.5" r=".51"/>
<circle cx="165" cy="267.7" r=".51"/>
</g>
<g font-size="4.1" fill="#800000">
<text x="35.4" y="30.8" transform="rotate(-90 35.4 30.8)">A</text>
<text x="78.2" y="30.8" transform="rotate(-90 78.2 30.8)">B</text>
<text x="121.1" y="30.9" transform="rotate(-90 121.1 30.9)">C</text>
<text x="163.9" y="30.9" transform="rotate(-90 163.9 30.9)">D</text>
<text x="12" y="53.6" transform="rotate(-90 12 53.6)">6</text>
<text x="187.2" y="53.6" transform="rotate(-90 187.2 53.6)">6</text>
<text x="12" y="95.7" transform="rotate(-90 12 95.7)">5</text>
<text x="187.2" y="95.7" transform="rotate(-90 187.2 95.7)">5</text>
<text x="12" y="137.8" transform="rotate(-90 12 137.8)">4</text>
<text x="187.2" y="137.8" transform="rotate(-90 187.2 137.8)">4</text>
<text x="12" y="179.9" transform="rotate(-90 12 179.9)">3</text>
<text x="187.2" y="179.9" transform="rotate(-90 187.2 179.9)">3</text>
<text x="12" y="222" transform="rotate(-90 12 222)">2</text>
<text x="187.2" y="222" transform="rotate(-90 187.2 222)">2</text>
<text x="12" y="264.1" transform="rotate(-90 12 264.1)">1</text>
<text x="187.2" y="264.1" transform="rotate(-90 187.2 264.1)">1</text>
<text x="35.4" y="287.3" transform="rotate(-90 35.4 287.3)">A</text>
<text x="78.2" y="287.3" transform="rotate(-90 78.2 287.3)">B</text>
<text x="121.1" y="287.4" transform="rotate(-90 121.1 287.4)">C</text>
<text x="163.9" y="287.4" transform="rotate(-90 163.9 287.4)">D</text>
</g>
<g font-size="3.3" fill="#808080">
<text x="171.6" y="149.1" transform="rotate(-90 171.6 149.1)">TPS2111PW</text>
<text x="131.8" y="150.8" transform="rotate(-90 131.8 150.8)">IC3</text>
</g>
<g font-size="2.8" fill="#808080">
<text x="53.3" y="44.2" transform="rotate(-90 53.3 44.2)">GND</text>
<text x="25.3" y="51.8" transform="rotate(-90 25.3 51.8)">GRES</text>
<text x="71" y="51.8" transform="rotate(-90 71 51.8)">GND</text>
<text x="101.4" y="70.1" transform="rotate(-90 101.4 70.1)">JP9</text>
<text x="162.5" y="69.6" transform="rotate(-90 162.5 69.6)">GND</text>
<text x="111.7" y="77.2" transform="rotate(-90 111.7 77.2)">GND</text>
<text x="93.9" y="84.8" transform="rotate(-90 93.9 84.8)">GND</text>
<text x="77.4" y="95" transform="rotate(-90 77.4 95)">S2</text>
<text x="129.4" y="97.5" transform="rotate(-90 129.4 97.5)">NTXEN</text>
<text x="144.7" y="97.5" transform="rotate(-90 144.7 97.5)">NTXTX</text>
<text x="43.1" y="107.7" transform="rotate(-90 43.1 107.7)">GND</text>
<text x="124.4" y="107.7" transform="rotate(-90 124.4 107.7)">GND</text>
<text x="58.3" y="117.8" transform="rotate(-90 58.3 117.8)">GND</text>
<text x="37.9" y="123.4" transform="rotate(-90 37.9 123.4)">JP8</text>
<text x="81.7" y="125.6" transform="rotate(-180 81.7 125.6)">JP2</text>
<text x="86.3" y="125.5" transform="rotate(-90 86.3 125.5)">GND</text>
<text x="119.8" y="125.6" transform="rotate(-180 119.8 125.6)">JP1</text>
<text x="124.4" y="125.5" transform="rotate(-90 124.4 125.5)">GND</text>
<text x="162.5" y="125.5" transform="rotate(-90 162.5 125.5)">GND</text>
<text x="40.6" y="133.1" transform="rotate(-90 40.6 133.1)">GND</text>
<text x="41.1" y="140.8" transform="rotate(-180 41.1 140.8)">JP6</text>
<text x="25.3" y="158.5" transform="rotate(-90 25.3 158.5)">VUSB</text>
<text x="27.9" y="158.5" transform="rotate(-90 27.9 158.5)">VBAT</text>
<text x="48.2" y="161" transform="rotate(-90 48.2 161)">LED1</text>
<text x="50.7" y="161" transform="rotate(-90 50.7 161)">LED2</text>
<text x="53.3" y="161" transform="rotate(-90 53.3 161)">NTXTX</text>
<text x="55.8" y="161" transform="rotate(-90 55.8 161)">GRES</text>
<text x="91.4" y="161" transform="rotate(-90 91.4 161)">NTXEN</text>
<text x="139.6" y="199.1" transform="rotate(-90 139.6 199.1)">NCP699</text>
<text x="180.2" y="199.1" transform="rotate(-90 180.2 199.1)">GND</text>
<text x="140.9" y="206.7" transform="rotate(-90 140.9 206.7)">IC2</text>
<text x="132" y="224.5" transform="rotate(-90 132 224.5)">VUSB</text>
<text x="177.7" y="227" transform="rotate(-90 177.7 227)">GND</text>
<text x="88.8" y="237.2" transform="rotate(-90 88.8 237.2)">GND</text>
<text x="172.6" y="234.7" transform="rotate(-90 172.6 234.7)">GND</text>
<text x="152.3" y="246.1" transform="rotate(-90 152.3 246.1)">GND</text>
<text x="159.9" y="249.9" transform="rotate(-90 159.9 249.9)">VBAT</text>
<text x="172.5" y="251.2" transform="rotate(-90 172.5 251.2)">JP4</text>
<text x="13.9" y="262.6" transform="rotate(-90 13.9 262.6)">S1</text>
<text x="37.4" y="258" transform="rotate(-90 37.4 258)">JP7</text>
<text x="147.2" y="262.6" transform="rotate(-90 147.2 262.6)">GND</text>
<text x="33" y="275.3" transform="rotate(-90 33 275.3)">GND</text>
<text x="172.5" y="275.8" transform="rotate(-90 172.5 275.8)">JP3</text>
<text x="55.8" y="277.8" transform="rotate(-90 55.8 277.8)">GND</text>
<text x="119.3" y="277.8" transform="rotate(-90 119.3 277.8)">LED1</text>
<text x="121.8" y="277.8" transform="rotate(-90 121.8 277.8)">LED2</text>
</g>
<g font-size="2.8" fill="#008000">
<text x="166.3" y="242.3" transform="rotate(-90 166.3 242.3)">+R</text>
<text x="168.8" y="242.3" transform="rotate(-90 168.8 242.3)">+B</text>
<text x="175.2" y="248.6" transform="rotate(-90 175.2 248.6)">LB</text>
<text x="129.4" y="272.8" transform="rotate(-90 129.4 272.8)">3.3V</text>
<text x="142.1" y="275.3" transform="rotate(-90 142.1 275.3)">LB JP5</text>
<text x="134.5" y="277.8" transform="rotate(-90 134.5 277.8)">+</text>
<text x="137.1" y="277.8" transform="rotate(-90 137.1 277.8)">-</text>
<text x="168.8" y="281.6" transform="rotate(-90 168.8 281.6)">-</text>
<text x="175.2" y="277.8" transform="rotate(-90 175.2 277.8)">RB</text>
<text x="166.3" y="282.9" transform="rotate(-90 166.3 282.9)">+B</text>
</g>
<g font-size="2.6" fill="#808080">
<text x="94.8" y="178.1" transform="rotate(-90 94.8 178.1)">/SS_PD4</text>
<text x="51.6" y="180.4" transform="rotate(-90 51.6 180.4)">ADC9_PB1</text>
<text x="84.7" y="180.7" transform="rotate(-90 84.7 180.7)">OC0A_PD0</text>
<text x="28.8" y="186.1" transform="rotate(-90 28.8 186.1)">ADC1_AC1_PA1</text>
<text x="36.4" y="186.1" transform="rotate(-90 36.4 186.1)">ADC4_AC4_PA4</text>
<text x="38.9" y="186.1" transform="rotate(-90 38.9 186.1)">ADC5_AC5_PA5</text>
<text x="41.5" y="186.1" transform="rotate(-90 41.5 186.1)">ADC6_AC6_PA6</text>
<text x="49.1" y="188" transform="rotate(-90 49.1 188)">ADC8_AREF_PB0</text>
<text x="54.2" y="189.3" transform="rotate(-90 54.2 189.3)">ADC10_DAC0_PB2</text>
<text x="56.7" y="189.1" transform="rotate(-90 56.7 189.1)">ADC11_DAC1_PB3</text>
<text x="87.2" y="188.1" transform="rotate(-90 87.2 188.1)">OC0B_XCK0_PD1</text>
<text x="89.7" y="188.4" transform="rotate(-90 89.7 188.4)">OC0C_RXD0_PD2</text>
<text x="92.3" y="188.1" transform="rotate(-90 92.3 188.1)">OC0D_TXD0_PD3</text>
<text x="97.3" y="187.7" transform="rotate(-90 97.3 187.7)">XCK1_MOSI_PD5</text>
<text x="107.5" y="186.7" transform="rotate(-90 107.5 186.7)">OC0A_SDA_PE0</text>
<text x="112.6" y="188.2" transform="rotate(-90 112.6 188.2)">OC0C_RXD0_PE2</text>
<text x="115.1" y="188" transform="rotate(-90 115.1 188)">OC0D_TXD0_PE3</text>
<text x="26.2" y="193.7" transform="rotate(-90 26.2 193.7)">ADC0_AC0_AREF_PA0</text>
<text x="31.3" y="193.7" transform="rotate(-90 31.3 193.7)">ADC2_AC2_DAC0_PA2</text>
<text x="33.9" y="193.7" transform="rotate(-90 33.9 193.7)">ADC3_AC3_DAC1_PA3</text>
<text x="44" y="197" transform="rotate(-90 44 197)">ADC7_AC7_AC0OUT_PA7</text>
<text x="61.8" y="195.2" transform="rotate(-90 61.8 195.2)">OC0A_/OC0A_SDA_PC0</text>
<text x="66.9" y="196.7" transform="rotate(-90 66.9 196.7)">OC0C_/OC0B_RXD0_PC2</text>
<text x="69.4" y="195.8" transform="rotate(-90 69.4 195.8)">OC0D_OC0B_TXD0_PC3</text>
<text x="72" y="194.2" transform="rotate(-90 72 194.2)">/OC0C_OC1A_/SS_PC4</text>
<text x="99.9" y="192.7" transform="rotate(-90 99.9 192.7)">DM_RXD1_MISO_PD6</text>
<text x="110" y="193.9" transform="rotate(-90 110 193.9)">OC0B_XCK0_SCL_PE1</text>
<text x="64.3" y="201.7" transform="rotate(-90 64.3 201.7)">OC0B_OC0A_XCK0_SCL_PC1</text>
<text x="77" y="203.9" transform="rotate(-90 77 203.9)">/OC0D_RXD0_RXD1_MISO_PC6</text>
<text x="102.4" y="205" transform="rotate(-90 102.4 205)">DP_TXD1_SCK_CLKO_EVO_PD7</text>
<text x="74.5" y="210.7" transform="rotate(-90 74.5 210.7)">OC0C_OC1B_XCK0_XCK1_MOSI_PC5</text>
<text x="79.6" y="215.6" transform="rotate(-90 79.6 215.6)">OC0D_TXD0_TXD1_SCK_CLKO_EVO_PC7</text>
<text x="19" y="225.8" transform="rotate(-90 19 225.8)">IC1</text>
<text x="21.5" y="225.8" transform="rotate(-90 21.5 225.8)">AVR_XMEGA_A4_44A</text>
<text x="26.1" y="224.8" transform="rotate(-90 26.1 224.8)">/Reset_PDI_CLK</text>
<text x="28.6" y="224.8" transform="rotate(-90 28.6 224.8)">PDI_Data</text>
<text x="41.3" y="224.8" transform="rotate(-90 41.3 224.8)">GND</text>
<text x="43.9" y="224.8" transform="rotate(-90 43.9 224.8)">GND</text>
<text x="46.4" y="224.8" transform="rotate(-90 46.4 224.8)">GND</text>
<text x="61.6" y="224.8" transform="rotate(-90 61.6 224.8)">AVCC</text>
<text x="66.7" y="224.8" transform="rotate(-90 66.7 224.8)">AGND</text>
<text x="74.3" y="224.8" transform="rotate(-90 74.3 224.8)">VCC</text>
<text x="76.9" y="224.8" transform="rotate(-90 76.9 224.8)">VCC</text>
<text x="79.4" y="224.8" transform="rotate(-90 79.4 224.8)">VCC</text>
<text x="97.2" y="224.8" transform="rotate(-90 97.2 224.8)">XTAL2_PR0</text>
<text x="99.7" y="224.8" transform="rotate(-90 99.7 224.8)">XTAL1_PR1</text>
</g>
<g font-size="2.4" fill="#808080">
<text x="92.1" y="57.1" transform="rotate(-90 92.1 57.1)">RFGND</text>
<text x="97.2" y="57.1" transform="rotate(-90 97.2 57.1)">RFOUT</text>
<text x="102.3" y="57.1" transform="rotate(-90 102.3 57.1)">RFGND2</text>
<text x="130.2" y="57.1" transform="rotate(-90 130.2 57.1)">EN</text>
<text x="135.3" y="57.1" transform="rotate(-90 135.3 57.1)">VCC</text>
<text x="140.4" y="57.1" transform="rotate(-90 140.4 57.1)">0V</text>
<text x="145.4" y="57.1" transform="rotate(-90 145.4 57.1)">TXD</text>
<text x="129.1" y="64.7" transform="rotate(-90 129.1 64.7)">EN</text>
<text x="139.3" y="64.4" transform="rotate(-90 139.3 64.4)">0V</text>
<text x="31.2" y="68.7" transform="rotate(-90 31.2 68.7)">8_VCC</text>
<text x="56.6" y="69.8" transform="rotate(-90 56.6 69.8)">3_RXD1</text>
<text x="61.6" y="69.6" transform="rotate(-90 61.6 69.6)">2_TXD1</text>
<text x="66.7" y="68.9" transform="rotate(-90 66.7 68.9)">1_GND</text>
<text x="91" y="69.4" transform="rotate(-90 91 69.4)">RFGND</text>
<text x="96.1" y="69.8" transform="rotate(-90 96.1 69.8)">1RFOUT</text>
<text x="101.2" y="70.6" transform="rotate(-90 101.2 70.6)">RFGND2</text>
<text x="134.2" y="66.3" transform="rotate(-90 134.2 66.3)">VCC</text>
<text x="144.3" y="66" transform="rotate(-90 144.3 66)">TXD</text>
<text x="26.1" y="73.9" transform="rotate(-90 26.1 73.9)">9_V_RESET</text>
<text x="36.3" y="72.1" transform="rotate(-90 36.3 72.1)">7_VCC_IO</text>
<text x="41.3" y="72.5" transform="rotate(-90 41.3 72.5)">6_V_BCKP</text>
<text x="46.4" y="72.9" transform="rotate(-90 46.4 72.9)">5_EXTINT0</text>
<text x="83.4" y="89.6" transform="rotate(-90 83.4 89.6)">3</text>
<text x="85.9" y="89.6" transform="rotate(-90 85.9 89.6)">4</text>
<text x="26.1" y="92.7" transform="rotate(-90 26.1 92.7)">10_GND</text>
<text x="31.2" y="92.7" transform="rotate(-90 31.2 92.7)">11_RF_IN</text>
<text x="36.3" y="92.7" transform="rotate(-90 36.3 92.7)">12_GND</text>
<text x="41.3" y="92.7" transform="rotate(-90 41.3 92.7)">13_ANTON</text>
<text x="46.4" y="92.7" transform="rotate(-90 46.4 92.7)">14_VCC_RF</text>
<text x="51.5" y="92.7" transform="rotate(-90 51.5 92.7)">15_RESERVED 4_TIMEPULSE</text>
<text x="56.6" y="92.7" transform="rotate(-90 56.6 92.7)">16_SDA2</text>
<text x="61.6" y="92.7" transform="rotate(-90 61.6 92.7)">17_SCL2</text>
<text x="66.7" y="92.7" transform="rotate(-90 66.7 92.7)">18_RESERVED</text>
<text x="83.4" y="96.5" transform="rotate(-90 83.4 96.5)">1</text>
<text x="85.9" y="96.5" transform="rotate(-90 85.9 96.5)">2</text>
<text x="102.3" y="97.7" transform="rotate(-90 102.3 97.7)">VBUS</text>
<text x="104.8" y="97.7" transform="rotate(-90 104.8 97.7)">D+</text>
<text x="107.4" y="97.7" transform="rotate(-90 107.4 97.7)">D-</text>
<text x="109.9" y="97.7" transform="rotate(-90 109.9 97.7)">ID</text>
<text x="112.4" y="97.7" transform="rotate(-90 112.4 97.7)">GND</text>
<text x="30.1" y="123.1" transform="rotate(-90 30.1 123.1)">2</text>
<text x="32.6" y="123.1" transform="rotate(-90 32.6 123.1)">1</text>
<text x="81.4" y="130.9" transform="rotate(-180 81.4 130.9)">1</text>
<text x="119.5" y="130.9" transform="rotate(-180 119.5 130.9)">1</text>
<text x="139.3" y="130.7" transform="rotate(-90 139.3 130.7)">7</text>
<text x="81.4" y="133.4" transform="rotate(-180 81.4 133.4)">2</text>
<text x="81.4" y="136" transform="rotate(-180 81.4 136)">3</text>
<text x="119.5" y="133.4" transform="rotate(-180 119.5 133.4)">2</text>
<text x="119.5" y="136" transform="rotate(-180 119.5 136)">3</text>
<text x="81.4" y="138.5" transform="rotate(-180 81.4 138.5)">4</text>
<text x="81.4" y="141.1" transform="rotate(-180 81.4 141.1)">5</text>
<text x="81.4" y="143.6" transform="rotate(-180 81.4 143.6)">6</text>
<text x="119.5" y="138.5" transform="rotate(-180 119.5 138.5)">4</text>
<text x="119.5" y="141.1" transform="rotate(-180 119.5 141.1)">5</text>
<text x="119.5" y="143.6" transform="rotate(-180 119.5 143.6)">6</text>
<text x="140.4" y="139.9" transform="rotate(-90 140.4 139.9)">OUT</text>
<text x="40.8" y="146.1" transform="rotate(-180 40.8 146.1)">1</text>
<text x="40.8" y="148.7" transform="rotate(-180 40.8 148.7)">2</text>
<text x="40.8" y="151.2" transform="rotate(-180 40.8 151.2)">3</text>
<text x="139.3" y="162" transform="rotate(-90 139.3 162)">8</text>
<text x="140.4" y="156.1" transform="rotate(-90 140.4 156.1)">IN1</text>
<text x="141.8" y="162" transform="rotate(-90 141.8 162)">6</text>
<text x="142.9" y="156.1" transform="rotate(-90 142.9 156.1)">IN2</text>
<text x="146.9" y="162" transform="rotate(-90 146.9 162)">4</text>
<text x="148" y="156.1" transform="rotate(-90 148 156.1)">ILIM</text>
<text x="149.4" y="162" transform="rotate(-90 149.4 162)">3</text>
<text x="150.5" y="156.1" transform="rotate(-90 150.5 156.1)">VSNS</text>
<text x="154.5" y="162" transform="rotate(-90 154.5 162)">1</text>
<text x="155.6" y="156.1" transform="rotate(-90 155.6 156.1)">D0</text>
<text x="157" y="162" transform="rotate(-90 157 162)">2</text>
<text x="158.1" y="156.1" transform="rotate(-90 158.1 156.1)">D1</text>
<text x="162.1" y="162" transform="rotate(-90 162.1 162)">5</text>
<text x="163.2" y="156.1" transform="rotate(-90 163.2 156.1)">GND</text>
<text x="25" y="165.7" transform="rotate(-90 25 165.7)">40</text>
<text x="27.5" y="165.7" transform="rotate(-90 27.5 165.7)">41</text>
<text x="30.1" y="165.7" transform="rotate(-90 30.1 165.7)">42</text>
<text x="32.6" y="165.7" transform="rotate(-90 32.6 165.7)">43</text>
<text x="35.1" y="165.7" transform="rotate(-90 35.1 165.7)">44</text>
<text x="37.7" y="165.7" transform="rotate(-90 37.7 165.7)">1</text>
<text x="40.2" y="165.7" transform="rotate(-90 40.2 165.7)">2</text>
<text x="42.8" y="165.7" transform="rotate(-90 42.8 165.7)">3</text>
<text x="47.8" y="165.7" transform="rotate(-90 47.8 165.7)">4</text>
<text x="50.4" y="165.7" transform="rotate(-90 50.4 165.7)">5</text>
<text x="52.9" y="165.7" transform="rotate(-90 52.9 165.7)">6</text>
<text x="55.5" y="165.7" transform="rotate(-90 55.5 165.7)">7</text>
<text x="60.5" y="165.7" transform="rotate(-90 60.5 165.7)">10</text>
<text x="63.1" y="165.7" transform="rotate(-90 63.1 165.7)">11</text>
<text x="65.6" y="165.7" transform="rotate(-90 65.6 165.7)">12</text>
<text x="68.1" y="165.7" transform="rotate(-90 68.1 165.7)">13</text>
<text x="70.7" y="165.7" transform="rotate(-90 70.7 165.7)">14</text>
<text x="73.2" y="165.7" transform="rotate(-90 73.2 165.7)">15</text>
<text x="75.8" y="165.7" transform="rotate(-90 75.8 165.7)">16</text>
<text x="78.3" y="165.7" transform="rotate(-90 78.3 165.7)">17</text>
<text x="83.4" y="165.7" transform="rotate(-90 83.4 165.7)">20</text>
<text x="85.9" y="165.7" transform="rotate(-90 85.9 165.7)">21</text>
<text x="88.5" y="165.7" transform="rotate(-90 88.5 165.7)">22</text>
<text x="91" y="165.7" transform="rotate(-90 91 165.7)">23</text>
<text x="93.5" y="165.7" transform="rotate(-90 93.5 165.7)">24</text>
<text x="96.1" y="165.7" transform="rotate(-90 96.1 165.7)">25</text>
<text x="98.6" y="165.7" transform="rotate(-90 98.6 165.7)">26</text>
<text x="101.2" y="165.7" transform="rotate(-90 101.2 165.7)">27</text>
<text x="106.2" y="165.7" transform="rotate(-90 106.2 165.7)">28</text>
<text x="108.8" y="165.7" transform="rotate(-90 108.8 165.7)">29</text>
<text x="111.3" y="165.7" transform="rotate(-90 111.3 165.7)">32</text>
<text x="113.9" y="165.7" transform="rotate(-90 113.9 165.7)">33</text>
<text x="144.3" y="191.1" transform="rotate(-90 144.3 191.1)">5</text>
<text x="155" y="195.8" transform="rotate(-180 155 195.8)">GND</text>
<text x="158.9" y="196.9" transform="rotate(-180 158.9 196.9)">2</text>
<text x="145.4" y="198.4" transform="rotate(-90 145.4 198.4)">OUT</text>
<text x="144.3" y="208.3" transform="rotate(-90 144.3 208.3)">1</text>
<text x="145.4" y="204.4" transform="rotate(-90 145.4 204.4)">IN</text>
<text x="149.4" y="208.3" transform="rotate(-90 149.4 208.3)">3</text>
<text x="150.5" y="204.4" transform="rotate(-90 150.5 204.4)">EN</text>
<text x="154.5" y="208.3" transform="rotate(-90 154.5 208.3)">4</text>
<text x="155.6" y="204.4" transform="rotate(-90 155.6 204.4)">ADJ</text>
<text x="25" y="229.8" transform="rotate(-90 25 229.8)">35</text>
<text x="27.5" y="229.8" transform="rotate(-90 27.5 229.8)">34</text>
<text x="40.2" y="228.6" transform="rotate(-90 40.2 228.6)">8</text>
<text x="42.8" y="229.8" transform="rotate(-90 42.8 229.8)">18</text>
<text x="45.3" y="229.8" transform="rotate(-90 45.3 229.8)">30</text>
<text x="60.5" y="229.8" transform="rotate(-90 60.5 229.8)">39</text>
<text x="65.6" y="229.8" transform="rotate(-90 65.6 229.8)">38</text>
<text x="73.2" y="228.6" transform="rotate(-90 73.2 228.6)">9</text>
<text x="75.8" y="229.8" transform="rotate(-90 75.8 229.8)">19</text>
<text x="78.3" y="229.8" transform="rotate(-90 78.3 229.8)">31</text>
<text x="96.1" y="229.8" transform="rotate(-90 96.1 229.8)">36</text>
<text x="98.6" y="229.8" transform="rotate(-90 98.6 229.8)">37</text>
<text x="164.6" y="248.3" transform="rotate(-90 164.6 248.3)">2</text>
<text x="167.2" y="248.3" transform="rotate(-90 167.2 248.3)">1</text>
<text x="19.9" y="257.2" transform="rotate(-90 19.9 257.2)">3</text>
<text x="22.4" y="257.2" transform="rotate(-90 22.4 257.2)">4</text>
<text x="40.2" y="257.7" transform="rotate(-90 40.2 257.7)">1</text>
<text x="42.8" y="257.7" transform="rotate(-90 42.8 257.7)">3</text>
<text x="45.3" y="257.7" transform="rotate(-90 45.3 257.7)">5</text>
<text x="19.9" y="264.1" transform="rotate(-90 19.9 264.1)">1</text>
<text x="22.4" y="264.1" transform="rotate(-90 22.4 264.1)">2</text>
<text x="40.2" y="266.1" transform="rotate(-90 40.2 266.1)">2</text>
<text x="42.8" y="266.1" transform="rotate(-90 42.8 266.1)">4</text>
<text x="45.3" y="266.1" transform="rotate(-90 45.3 266.1)">6</text>
<text x="134.2" y="270.4" transform="rotate(-90 134.2 270.4)">2</text>
<text x="136.7" y="270.4" transform="rotate(-90 136.7 270.4)">1</text>
<text x="164.6" y="275.5" transform="rotate(-90 164.6 275.5)">2</text>
<text x="167.2" y="275.5" transform="rotate(-90 167.2 275.5)">1</text>
</g>
<g font-size="2" fill="#808080">
<text x="16.7" y="43.2" transform="rotate(-90 16.7 43.2)">3.3V</text>
<text x="120.8" y="73.7" transform="rotate(-90 120.8 73.7)">3.3V</text>
<text x="98" y="86" transform="rotate(-90 98 86)">USB</text>
<text x="43.1" y="112.8" transform="rotate(-180 43.1 112.8)">27nF</text>
<text x="43.1" y="117.8" transform="rotate(-180 43.1 117.8)">L2</text>
<text x="136.1" y="124.4" transform="rotate(-90 136.1 124.4)">3.3V</text>
<text x="39.6" y="137.1" transform="rotate(-90 39.6 137.1)">3.3V</text>
<text x="70" y="134.6" transform="rotate(-90 70 134.6)">3.3V</text>
<text x="92.9" y="139.7" transform="rotate(-90 92.9 139.7)">3.3V</text>
<text x="58.3" y="252.4" transform="rotate(-90 58.3 252.4)">L1</text>
<text x="95.8" y="253.1" transform="rotate(-180 95.8 253.1)">LED2</text>
<text x="95.8" y="260.7" transform="rotate(-180 95.8 260.7)">LED1</text>
<text x="54.8" y="264.1" transform="rotate(-90 54.8 264.1)">3.3V</text>
<text x="85.3" y="264.1" transform="rotate(-90 85.3 264.1)">3.3V</text>
<text x="34.5" y="276.8" transform="rotate(-90 34.5 276.8)">3.3V</text>
</g>
<g font-size="2" fill="#800000">
<text x="154.6" y="88.6" transform="rotate(-90 154.6 88.6)">OSHW</text>
<text x="156.4" y="88.5" transform="rotate(-90 156.4 88.5)">LOGO</text>
<text x="154.6" y="105.1" transform="rotate(-90 154.6 105.1)">OSHW</text>
<text x="156.4" y="105" transform="rotate(-90 156.4 105)">LOGO</text>
</g>
</svg>
